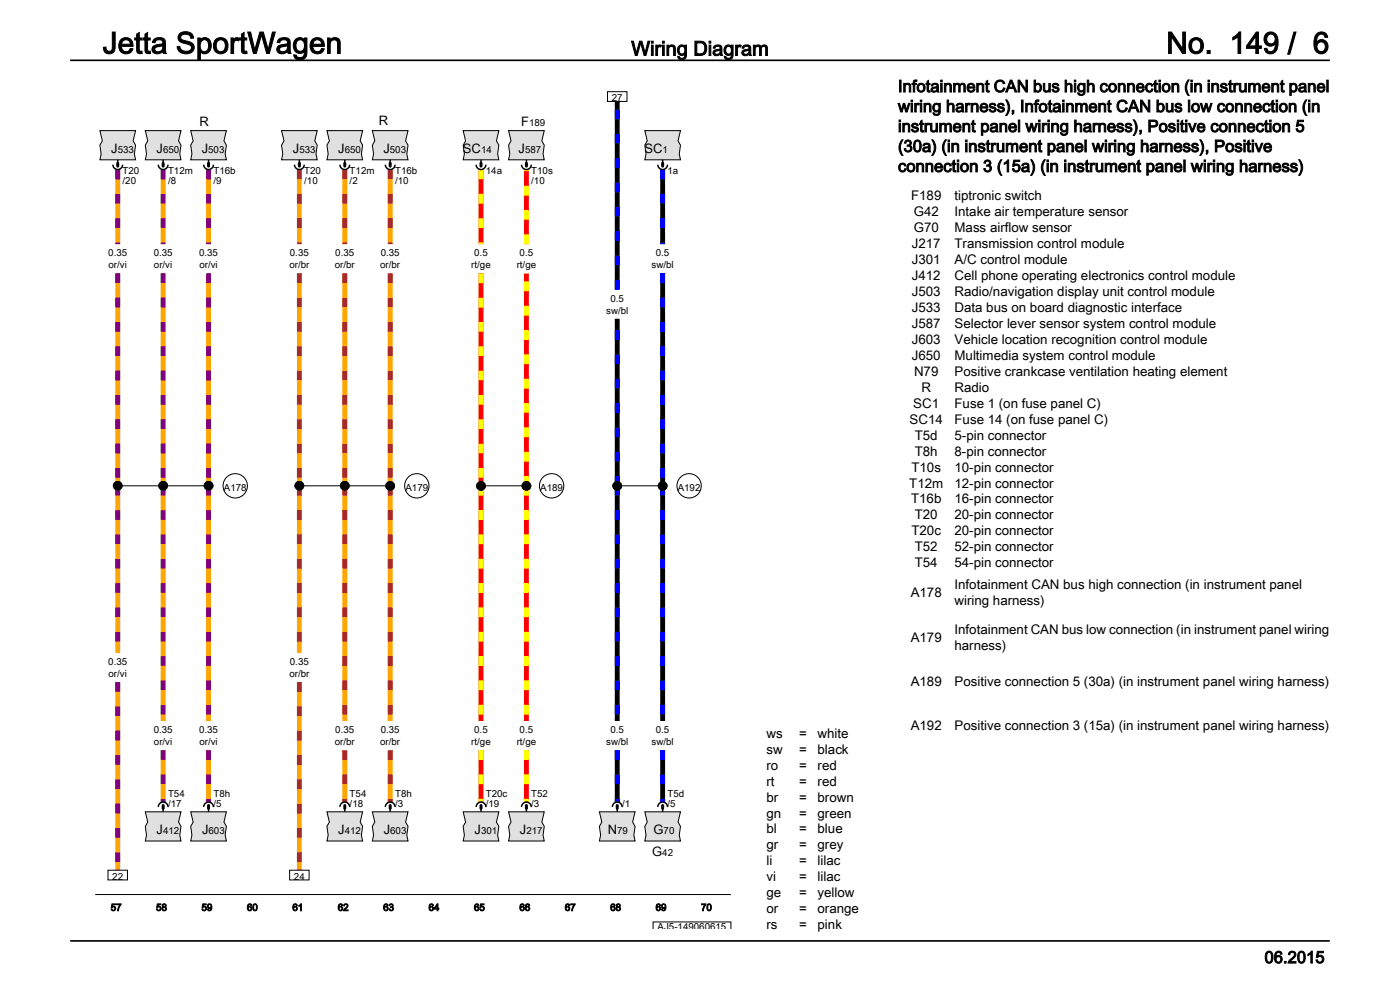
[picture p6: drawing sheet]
<svg xmlns="http://www.w3.org/2000/svg" width="297mm" height="210mm" viewBox="0 0 297 210" stroke-linecap="round" stroke-linejoin="round" font-family="sans-serif">
<g fill="none" stroke="#000" stroke-width=".21">
<path d="M24 103.1h21.2zM62.5 103.1h21.3zM20.2 189.8h134.9M138.5 197v-1.4h16.6v1.4"/>
<circle cx="49.9" cy="103.1" r="2.58"/>
<circle cx="88.4" cy="103.1" r="2.58"/>
</g>
<path d="M30.8 27.7h7.6l-.5 2.2 .5 .9-.3 1.9 .3 1.2h-7.6l.3-1.2-.3-1.9 .5-.9z" fill="#e0e0e0"/>
<path d="M30.8 27.7h7.6l-.5 2.2 .5 .9-.3 1.9 .3 1.2h-7.6l.3-1.2-.3-1.9 .5-.9z" fill="none" stroke="#000" stroke-width=".21"/>
<path d="M40.5 27.7h7.5l-.5 2.2 .5 .9-.2 1.9 .2 1.2h-7.5l.2-1.2-.2-1.9 .5-.9z" fill="#e0e0e0"/>
<path d="M40.5 27.7h7.5l-.5 2.2 .5 .9-.2 1.9 .2 1.2h-7.5l.2-1.2-.2-1.9 .5-.9z" fill="none" stroke="#000" stroke-width=".21"/>
<path d="M21.2 27.7h7.6l-.6 2.2 .6 .9-.3 1.9 .3 1.2h-7.6l.3-1.2-.3-1.9 .5-.9z" fill="#e0e0e0"/>
<path d="M21.2 27.7h7.6l-.6 2.2 .6 .9-.3 1.9 .3 1.2h-7.6l.3-1.2-.3-1.9 .5-.9z" fill="none" stroke="#000" stroke-width=".21"/>
<path d="M30.8 172.2h7.6l-.5 2.2 .5 .9-.3 1.9 .3 1.2h-7.6l.3-1.2-.3-1.9 .5-.9z" fill="#e0e0e0"/>
<path d="M30.8 172.2h7.6l-.5 2.2 .5 .9-.3 1.9 .3 1.2h-7.6l.3-1.2-.3-1.9 .5-.9z" fill="none" stroke="#000" stroke-width=".21"/>
<path d="M40.5 172.2h7.5l-.5 2.2 .5 .9-.2 1.9 .2 1.2h-7.5l.2-1.2-.2-1.9 .5-.9z" fill="#e0e0e0"/>
<path d="M40.5 172.2h7.5l-.5 2.2 .5 .9-.2 1.9 .2 1.2h-7.5l.2-1.2-.2-1.9 .5-.9z" fill="none" stroke="#000" stroke-width=".21"/>
<path d="M59.7 27.7h7.6l-.5 2.2 .5 .9-.3 1.9 .3 1.2h-7.6l.3-1.2-.3-1.9 .5-.9z" fill="#e0e0e0"/>
<path d="M59.7 27.7h7.6l-.5 2.2 .5 .9-.3 1.9 .3 1.2h-7.6l.3-1.2-.3-1.9 .5-.9z" fill="none" stroke="#000" stroke-width=".21"/>
<path d="M69.4 27.7h7.5l-.5 2.2 .5 .9-.2 1.9 .2 1.2h-7.5l.2-1.2-.2-1.9 .5-.9z" fill="#e0e0e0"/>
<path d="M69.4 27.7h7.5l-.5 2.2 .5 .9-.2 1.9 .2 1.2h-7.5l.2-1.2-.2-1.9 .5-.9z" fill="none" stroke="#000" stroke-width=".21"/>
<path d="M69.4 172.2h7.5l-.5 2.2 .5 .9-.2 1.9 .2 1.2h-7.5l.2-1.2-.2-1.9 .5-.9z" fill="#e0e0e0"/>
<path d="M69.4 172.2h7.5l-.5 2.2 .5 .9-.2 1.9 .2 1.2h-7.5l.2-1.2-.2-1.9 .5-.9z" fill="none" stroke="#000" stroke-width=".21"/>
<path d="M79 172.2h7.6l-.6 2.2 .6 .9-.3 1.9 .3 1.2h-7.6l.2-1.2-.2-1.9 .5-.9z" fill="#e0e0e0"/>
<g fill="none" stroke="#000" stroke-width=".21">
<path d="M101.1 103.1h11.6zM79 172.2h7.6l-.6 2.2 .6 .9-.3 1.9 .3 1.2h-7.6l.2-1.2-.2-1.9 .5-.9z"/>
<circle cx="117" cy="103.1" r="2.58"/>
</g>
<path d="M98.3 172.2h7.5l-.5 2.2 .5 .9-.2 1.9 .2 1.2h-7.5l.2-1.2-.2-1.9 .5-.9z" fill="#e0e0e0"/>
<path d="M98.3 172.2h7.5l-.5 2.2 .5 .9-.2 1.9 .2 1.2h-7.5l.2-1.2-.2-1.9 .5-.9z" fill="none" stroke="#000" stroke-width=".21"/>
<path d="M107.9 172.2h7.6l-.6 2.2 .6 .9-.3 1.9 .3 1.2h-7.6l.2-1.2-.2-1.9 .5-.9z" fill="#e0e0e0"/>
<path d="M107.9 172.2h7.6l-.6 2.2 .6 .9-.3 1.9 .3 1.2h-7.6l.2-1.2-.2-1.9 .5-.9z" fill="none" stroke="#000" stroke-width=".21"/>
<path d="M98.3 27.7h7.5l-.5 2.2 .5 .9-.2 1.9 .2 1.2h-7.5l.2-1.2-.2-1.9 .5-.9z" fill="#e0e0e0"/>
<path d="M98.3 27.7h7.5l-.5 2.2 .5 .9-.2 1.9 .2 1.2h-7.5l.2-1.2-.2-1.9 .5-.9z" fill="none" stroke="#000" stroke-width=".21"/>
<path d="M107.9 27.7h7.6l-.6 2.2 .6 .9-.3 1.9 .3 1.2h-7.6l.2-1.2-.2-1.9 .5-.9z" fill="#e0e0e0"/>
<g fill="none" stroke="#000" stroke-width=".21">
<path d="M107.9 27.7h7.6l-.6 2.2 .6 .9-.3 1.9 .3 1.2h-7.6l.2-1.2-.2-1.9 .5-.9zM130 103.1h11.6z"/>
<circle cx="146.2" cy="103.1" r="2.58"/>
</g>
<path d="M127.2 172.2h7.5l-.5 2.2 .5 .9-.2 1.9 .2 1.2h-7.5l.2-1.2-.2-1.9 .5-.9z" fill="#e0e0e0"/>
<path d="M127.2 172.2h7.5l-.5 2.2 .5 .9-.2 1.9 .2 1.2h-7.5l.2-1.2-.2-1.9 .5-.9z" fill="none" stroke="#000" stroke-width=".21"/>
<path d="M136.8 172.2h7.6l-.6 2.2 .6 .9-.3 1.9 .3 1.2h-7.6l.2-1.2-.2-1.9 .5-.9z" fill="#e0e0e0"/>
<path d="M136.8 172.2h7.6l-.6 2.2 .6 .9-.3 1.9 .3 1.2h-7.6l.2-1.2-.2-1.9 .5-.9z" fill="none" stroke="#000" stroke-width=".21"/>
<path d="M136.8 27.7h7.6l-.6 2.2 .6 .9-.3 1.9 .3 1.2h-7.6l.2-1.2-.2-1.9 .5-.9z" fill="#e0e0e0"/>
<path d="M136.8 27.7h7.6l-.6 2.2 .6 .9-.3 1.9 .3 1.2h-7.6l.2-1.2-.2-1.9 .5-.9z" fill="none" stroke="#000" stroke-width=".21"/>
<path d="M79 27.7h7.6l-.6 2.2 .6 .9-.3 1.9 .3 1.2h-7.6l.2-1.2-.2-1.9 .5-.9z" fill="#e0e0e0"/>
<path d="M128.9 19.5h4.1v2h-4.1zM79 27.7h7.6l-.6 2.2 .6 .9-.3 1.9 .3 1.2h-7.6l.2-1.2-.2-1.9 .5-.9zM22.9 184.6h4.1v2.1h-4.1zM61.4 184.6h4.2v2.1h-4.2z" fill="none" stroke="#000" stroke-width=".21"/>
<g fill="none" stroke="#fff" stroke-width="1.9" stroke-linecap="butt">
<path d="M25 36v15.8M34.6 36v15.8M44.2 36v15.8M63.5 36v15.8M73.1 36v15.8M82.8 36v15.8M102 36v15.8M111.7 36v15.8M130.9 21.5v39.9M140.6 36v15.8M25 58v80.5M34.6 58v94.9"/>
<path d="M44.2 58v94.9M63.5 58v80.5M73.1 58v94.9M82.8 58v94.9M102 58v94.9M111.7 58v94.9M140.6 58v94.9M130.9 67.6v85.3M25 144.7v39.9M34.6 159.1v11M44.2 159.1v11M63.5 144.7v39.9"/>
<path d="M73.1 159.1v11M82.8 159.1v11M102 159.1v11M111.7 159.1v11M130.9 159.1v11M140.6 159.1v11"/>
</g>
<g fill="none" stroke="#ffa500" stroke-width="1" stroke-linecap="butt">
<path d="M25 36v15.8M34.6 36v15.8M44.2 36v15.8M63.5 36v15.8M73.1 36v15.8M82.8 36v15.8M25 58v80.5M34.6 58v94.9M44.2 58v94.9M63.5 58v80.5M73.1 58v94.9M82.8 58v94.9"/>
<path d="M25 144.7v39.9M34.6 159.1v11M44.2 159.1v11M63.5 144.7v39.9M73.1 159.1v11M82.8 159.1v11"/>
</g>
<path d="M25 36v15.8M34.6 36v15.8M44.2 36v15.8M25 58v45.1M34.6 58v45.1M44.2 58v45.1M25 103.1v35.4M34.6 103.1v49.8M44.2 103.1v49.8M25 144.7v39.9M34.6 159.1v11M44.2 159.1v11" fill="none" stroke="#800080" stroke-width="1" stroke-dasharray="2.1 3.1" stroke-linecap="butt"/>
<g fill="none" stroke="#000" stroke-width=".31">
<path d="M23.9 34.9a1.03 1.03 0 0 0 1.1 1.1 1.03 1.03 0 0 0 1-1.1M25 33.9v1M33.6 34.9a1.03 1.03 0 0 0 1 1.1 1.03 1.03 0 0 0 1-1.1M34.6 33.9v1M43.2 34.9a1.03 1.03 0 0 0 1 1.1 1.03 1.03 0 0 0 1.1-1.1M44.2 33.9v1M62.5 34.9a1.03 1.03 0 0 0 1 1.1 1.03 1.03 0 0 0 1-1.1M63.5 33.9v1M72.1 34.9a1.03 1.03 0 0 0 1 1.1 1.03 1.03 0 0 0 1.1-1.1M73.1 33.9v1M81.7 34.9a1.03 1.03 0 0 0 1.1 1.1 1.03 1.03 0 0 0 1-1.1M82.8 33.9v1"/>
<path d="M101 34.9a1.03 1.03 0 0 0 1 1.1 1.03 1.03 0 0 0 1.1-1.1M102 33.9v1M110.6 34.9a1.03 1.03 0 0 0 1.1 1.1 1.03 1.03 0 0 0 1-1.1M111.7 33.9v1M139.5 34.9a1.03 1.03 0 0 0 1.1 1.1 1.03 1.03 0 0 0 1-1.1M140.6 33.9v1M33.6 171.2a1.03 1.03 0 0 1 1-1.1 1.03 1.03 0 0 1 1 1.1M34.6 171.2v1M43.2 171.2a1.03 1.03 0 0 1 1-1.1 1.03 1.03 0 0 1 1.1 1.1M44.2 171.2v1M72.1 171.2a1.03 1.03 0 0 1 1-1.1 1.03 1.03 0 0 1 1.1 1.1M73.1 171.2v1"/>
<path d="M81.7 171.2a1.03 1.03 0 0 1 1.1-1.1 1.03 1.03 0 0 1 1 1.1M82.8 171.2v1M101 171.2a1.03 1.03 0 0 1 1-1.1 1.03 1.03 0 0 1 1.1 1.1M102 171.2v1M110.6 171.2a1.03 1.03 0 0 1 1.1-1.1 1.03 1.03 0 0 1 1 1.1M111.7 171.2v1M129.9 171.2a1.03 1.03 0 0 1 1-1.1 1.03 1.03 0 0 1 1.1 1.1M130.9 171.2v1M139.5 171.2a1.03 1.03 0 0 1 1.1-1.1 1.03 1.03 0 0 1 1 1.1M140.6 171.2v1"/>
</g>
<g fill="none" stroke="#000" stroke-width=".64">
<path d="M25 34.6v.6M34.6 34.6v.6M44.2 34.6v.6M63.5 34.6v.6M73.1 34.6v.6M82.8 34.6v.6M102 34.6v.6M111.7 34.6v.6M140.6 34.6v.6M34.6 170.9v.6M44.2 170.9v.6M73.1 170.9v.6"/>
<path d="M82.8 170.9v.6M102 170.9v.6M111.7 170.9v.6M130.9 170.9v.6M140.6 170.9v.6"/>
</g>
<g fill="#000">
<circle cx="25" cy="103.1" r="1.03"/>
<circle cx="34.6" cy="103.1" r="1.03"/>
<circle cx="44.2" cy="103.1" r="1.03"/>
<circle cx="63.5" cy="103.1" r="1.03"/>
<circle cx="73.1" cy="103.1" r="1.03"/>
<circle cx="82.8" cy="103.1" r="1.03"/>
<circle cx="102" cy="103.1" r="1.03"/>
<circle cx="111.7" cy="103.1" r="1.03"/>
<circle cx="130.9" cy="103.1" r="1.03"/>
<circle cx="140.6" cy="103.1" r="1.03"/>
</g>
<path d="M63.5 36v15.8M73.1 36v15.8M82.8 36v15.8M63.5 58v45.1M73.1 58v45.1M82.8 58v45.1M63.5 103.1v35.4M73.1 103.1v49.8M82.8 103.1v49.8M63.5 144.7v39.9M73.1 159.1v11M82.8 159.1v11" fill="none" stroke="#a52a2a" stroke-width="1" stroke-dasharray="2.1 3.1" stroke-linecap="butt"/>
<path d="M102 36v15.8M111.7 36v15.8M102 58v94.9M111.7 58v94.9M102 159.1v11M111.7 159.1v11" fill="none" stroke="#f00" stroke-width="1" stroke-linecap="butt"/>
<path d="M102 36v15.8M102 58v45.1M111.7 51.8v-15.8M102 103.1v49.8M111.7 103.1v49.8M111.7 103.1v-45.1M102 159.1v11M111.7 159.1v11" fill="none" stroke="#ff0" stroke-width="1" stroke-dasharray="2.1 3.1" stroke-linecap="butt"/>
<path d="M130.9 21.5v39.9M140.6 36v15.8M140.6 58v94.9M130.9 67.6v85.3M130.9 159.1v11M140.6 159.1v11" fill="none" stroke="#000" stroke-width="1" stroke-linecap="butt"/>
<path d="M140.6 36v15.8M140.6 58v45.1M130.9 61.4v-39.9M130.9 103.1v49.8M130.9 103.1v-35.5M140.6 103.1v49.8M130.9 159.1v11M140.6 159.1v11" fill="none" stroke="#00f" stroke-width="1" stroke-dasharray="2.1 3.1" stroke-linecap="butt"/>
<path d="M15 12.8h267M15 199.6h267" fill="none" stroke="#000" stroke-width=".35"/>
<g font-size="6.3">
<text x="21.8" y="11.3">Jetta SportWagen</text>
<text x="247.4" y="11.3">No. 149 / 6</text>
</g>
<text font-size="4.2" x="133.9" y="11.8">Wiring Diagram</text>
<g font-size="3.5">
<text x="190.5" y="19.5">Infotainment CAN bus high connection (in instrument panel</text>
<text x="190.5" y="23.8">wiring harness), Infotainment CAN bus low connection (in</text>
<text x="190.5" y="28">instrument panel wiring harness), Positive connection 5</text>
<text x="190.5" y="32.2">(30a) (in instrument panel wiring harness), Positive</text>
<text x="190.5" y="36.5">connection 3 (15a) (in instrument panel wiring harness)</text>
<text x="268.2" y="204.3">06.2015</text>
</g>
<g font-size="2.8">
<text x="42.3" y="26.8">R</text>
<text x="80.4" y="26.6">R</text>
<text x="110.5" y="26.8">F</text>
<text x="23.6" y="32.4">J</text>
<text x="33.2" y="32.4">J</text>
<text x="42.8" y="32.4">J</text>
<text x="62.1" y="32.4">J</text>
<text x="71.8" y="32.4">J</text>
<text x="81.3" y="32.4">J</text>
<text x="98.2" y="32.4">SC</text>
<text x="110" y="32.4">J</text>
<text x="136.8" y="32.4">SC</text>
<text x="193.3" y="42.5">F189</text>
<text x="193.8" y="45.8">G42</text>
<text x="202.5" y="42.5">tiptronic switch</text>
<text x="202.5" y="45.8">Intake air temperature sensor</text>
<text x="193.4" y="52.6">J217</text>
<text x="193.8" y="49.2">G70</text>
<text x="202.5" y="49.2">Mass airflow sensor</text>
<text x="202.5" y="52.6">Transmission control module</text>
<text x="193.4" y="56">J301</text>
<text x="193.4" y="59.4">J412</text>
<text x="202.5" y="56">A/C control module</text>
<text x="202.5" y="59.4">Cell phone operating electronics control module</text>
<text x="193.4" y="62.8">J503</text>
<text x="202.5" y="62.8">Radio/navigation display unit control module</text>
<text x="193.4" y="66.2">J533</text>
<text x="193.4" y="69.5">J587</text>
<text x="202.5" y="66.2">Data bus on board diagnostic interface</text>
<text x="202.5" y="69.5">Selector lever sensor system control module</text>
<text x="193.4" y="72.9">J603</text>
<text x="193.4" y="76.3">J650</text>
<text x="202.5" y="72.9">Vehicle location recognition control module</text>
<text x="202.5" y="76.3">Multimedia system control module</text>
<text x="193.9" y="79.7">N79</text>
<text x="195.5" y="83.1">R</text>
<text x="202.5" y="79.7">Positive crankcase ventilation heating element</text>
<text x="202.5" y="83.1">Radio</text>
<text x="193" y="89.9">SC14</text>
<text x="193.8" y="86.5">SC1</text>
<text x="202.5" y="86.5">Fuse 1 (on fuse panel C)</text>
<text x="202.5" y="89.9">Fuse 14 (on fuse panel C)</text>
<text x="194.1" y="93.3">T5d</text>
<text x="202.5" y="93.3">5-pin connector</text>
<text x="193.4" y="100">T10s</text>
<text x="194.1" y="96.6">T8h</text>
<text x="202.5" y="96.6">8-pin connector</text>
<text x="202.5" y="100">10-pin connector</text>
<text x="192.9" y="103.4">T12m</text>
<text x="193.3" y="106.8">T16b</text>
<text x="202.5" y="103.4">12-pin connector</text>
<text x="202.5" y="106.8">16-pin connector</text>
<text x="193.4" y="113.6">T20c</text>
<text x="194.1" y="110.2">T20</text>
<text x="202.5" y="110.2">20-pin connector</text>
<text x="202.5" y="113.6">20-pin connector</text>
<text x="194.1" y="117">T52</text>
<text x="202.5" y="117">52-pin connector</text>
<text x="194.1" y="120.3">T54</text>
<text x="202.5" y="120.3">54-pin connector</text>
<text x="202.5" y="125">Infotainment CAN bus high connection (in instrument panel</text>
<text x="193.2" y="126.7">A178</text>
<text x="202.5" y="128.4">wiring harness)</text>
<text x="193.2" y="136.1">A179</text>
<text x="202.5" y="134.4">Infotainment CAN bus low connection (in instrument panel wiring</text>
<text x="202.5" y="137.8">harness)</text>
<text x="193.2" y="145.5">A189</text>
<text x="202.5" y="145.5">Positive connection 5 (30a) (in instrument panel wiring harness)</text>
<text x="193.2" y="154.9">A192</text>
<text x="202.5" y="154.9">Positive connection 3 (15a) (in instrument panel wiring harness)</text>
<text x="162.6" y="156.5">ws</text>
<text x="162.6" y="159.9">sw</text>
<text x="169.5" y="156.5">=</text>
<text x="169.5" y="159.9">=</text>
<text x="173.4" y="156.5">white</text>
<text x="173.4" y="159.9">black</text>
<text x="162.6" y="163.3">ro</text>
<text x="162.6" y="166.6">rt</text>
<text x="169.5" y="163.3">=</text>
<text x="169.5" y="166.6">=</text>
<text x="173.4" y="163.3">red</text>
<text x="173.4" y="166.6">red</text>
<text x="162.6" y="170">br</text>
<text x="162.6" y="173.4">gn</text>
<text x="169.5" y="170">=</text>
<text x="169.5" y="173.4">=</text>
<text x="173.4" y="170">brown</text>
<text x="173.4" y="173.4">green</text>
<text x="33.2" y="176.8">J</text>
<text x="42.9" y="176.8">J</text>
<text x="71.8" y="176.8">J</text>
<text x="81.4" y="176.8">J</text>
<text x="100.7" y="176.8">J</text>
<text x="110.3" y="176.8">J</text>
<text x="129" y="176.8">N</text>
<text x="138.6" y="176.8">G</text>
<text x="162.6" y="176.8">bl</text>
<text x="169.5" y="176.8">=</text>
<text x="173.4" y="176.8">blue</text>
<text x="138.4" y="181.7">G</text>
<text x="162.6" y="180.2">gr</text>
<text x="162.6" y="183.6">li</text>
<text x="169.5" y="180.2">=</text>
<text x="169.5" y="183.6">=</text>
<text x="173.4" y="180.2">grey</text>
<text x="173.4" y="183.6">lilac</text>
<text x="162.6" y="187">vi</text>
<text x="162.6" y="190.3">ge</text>
<text x="169.5" y="187">=</text>
<text x="169.5" y="190.3">=</text>
<text x="173.4" y="187">lilac</text>
<text x="173.4" y="190.3">yellow</text>
<text x="162.6" y="193.7">or</text>
<text x="162.6" y="197.1">rs</text>
<text x="169.5" y="193.7">=</text>
<text x="169.5" y="197.1">=</text>
<text x="173.4" y="193.7">orange</text>
<text x="173.4" y="197.1">pink</text>
</g>
<g font-size="2.1">
<text x="129.8" y="21.5">27</text>
<text x="112.2" y="26.8">189</text>
<text x="25" y="32.4">533</text>
<text x="34.6" y="32.4">650</text>
<text x="44.2" y="32.4">503</text>
<text x="63.5" y="32.4">533</text>
<text x="73.1" y="32.4">650</text>
<text x="82.7" y="32.4">503</text>
<text x="102" y="32.4">14</text>
<text x="111.4" y="32.4">587</text>
<text x="140.6" y="32.4">1</text>
<text x="26" y="37">T20</text>
<text x="26" y="39.1">/20</text>
<text x="35.6" y="37">T12m</text>
<text x="35.6" y="39.1">/8</text>
<text x="45.3" y="37">T16b</text>
<text x="45.3" y="39.1">/9</text>
<text x="64.5" y="37">T20</text>
<text x="64.5" y="39.1">/10</text>
<text x="74.2" y="37">T12m</text>
<text x="74.2" y="39.1">/2</text>
<text x="83.8" y="37">T16b</text>
<text x="83.8" y="39.1">/10</text>
<text x="103.1" y="37">14a</text>
<text x="112.7" y="37">T10s</text>
<text x="112.7" y="39.1">/10</text>
<text x="141.6" y="37">1a</text>
<text x="23" y="54.4">0.35</text>
<text x="23" y="57">or/vi</text>
<text x="32.6" y="54.4">0.35</text>
<text x="32.7" y="57">or/vi</text>
<text x="42.2" y="54.4">0.35</text>
<text x="42.3" y="57">or/vi</text>
<text x="61.4" y="57">or/br</text>
<text x="61.5" y="54.4">0.35</text>
<text x="71" y="57">or/br</text>
<text x="71.1" y="54.4">0.35</text>
<text x="80.7" y="57">or/br</text>
<text x="80.8" y="54.4">0.35</text>
<text x="100" y="57">rt/ge</text>
<text x="100.6" y="54.4">0.5</text>
<text x="109.6" y="57">rt/ge</text>
<text x="110.2" y="54.4">0.5</text>
<text x="138.2" y="57">sw/bl</text>
<text x="139.1" y="54.4">0.5</text>
<text x="129.5" y="64">0.5</text>
<text x="128.6" y="66.6">sw/bl</text>
<text x="47.5" y="104.3">A178</text>
<text x="86" y="104.3">A179</text>
<text x="114.6" y="104.3">A189</text>
<text x="143.8" y="104.3">A192</text>
<text x="23" y="141.1">0.35</text>
<text x="23" y="143.6">or/vi</text>
<text x="61.4" y="143.6">or/br</text>
<text x="61.5" y="141.1">0.35</text>
<text x="32.6" y="155.5">0.35</text>
<text x="42.2" y="155.5">0.35</text>
<text x="71.1" y="155.5">0.35</text>
<text x="80.8" y="155.5">0.35</text>
<text x="100.6" y="155.5">0.5</text>
<text x="110.2" y="155.5">0.5</text>
<text x="129.5" y="155.5">0.5</text>
<text x="139.1" y="155.5">0.5</text>
<text x="32.7" y="158.1">or/vi</text>
<text x="42.3" y="158.1">or/vi</text>
<text x="71" y="158.1">or/br</text>
<text x="80.7" y="158.1">or/br</text>
<text x="100" y="158.1">rt/ge</text>
<text x="109.6" y="158.1">rt/ge</text>
<text x="128.6" y="158.1">sw/bl</text>
<text x="138.2" y="158.1">sw/bl</text>
<text x="35.6" y="169.1">T54</text>
<text x="35.6" y="171.2">/17</text>
<text x="45.3" y="169.1">T8h</text>
<text x="45.3" y="171.2">/5</text>
<text x="74.2" y="169.1">T54</text>
<text x="74.2" y="171.2">/18</text>
<text x="83.8" y="169.1">T8h</text>
<text x="83.8" y="171.2">/3</text>
<text x="103.1" y="169.1">T20c</text>
<text x="103.1" y="171.2">/19</text>
<text x="112.7" y="169.1">T52</text>
<text x="112.7" y="171.2">/3</text>
<text x="132" y="171.2">/1</text>
<text x="141.6" y="169.1">T5d</text>
<text x="141.6" y="171.2">/5</text>
<text x="34.6" y="176.8">412</text>
<text x="44.2" y="176.8">603</text>
<text x="73.1" y="176.8">412</text>
<text x="82.8" y="176.8">603</text>
<text x="102" y="176.8">301</text>
<text x="111.7" y="176.8">217</text>
<text x="130.9" y="176.8">79</text>
<text x="140.8" y="176.8">70</text>
<text x="140.5" y="181.7">42</text>
<text x="23.8" y="186.7">22</text>
<text x="62.4" y="186.7">24</text>
<text x="23.5" y="193.2">57</text>
<text x="33.1" y="193.2">58</text>
<text x="42.8" y="193.2">59</text>
<text x="52.4" y="193.2">60</text>
<text x="62" y="193.2">61</text>
<text x="71.7" y="193.2">62</text>
<text x="81.3" y="193.2">63</text>
<text x="90.9" y="193.2">64</text>
<text x="100.6" y="193.2">65</text>
<text x="110.2" y="193.2">66</text>
<text x="119.8" y="193.2">67</text>
<text x="129.5" y="193.2">68</text>
<text x="139.1" y="193.2">69</text>
<text x="139.5" y="197.3">AJ5-149060615</text>
<text x="148.7" y="193.2">70</text>
</g>
</svg>
